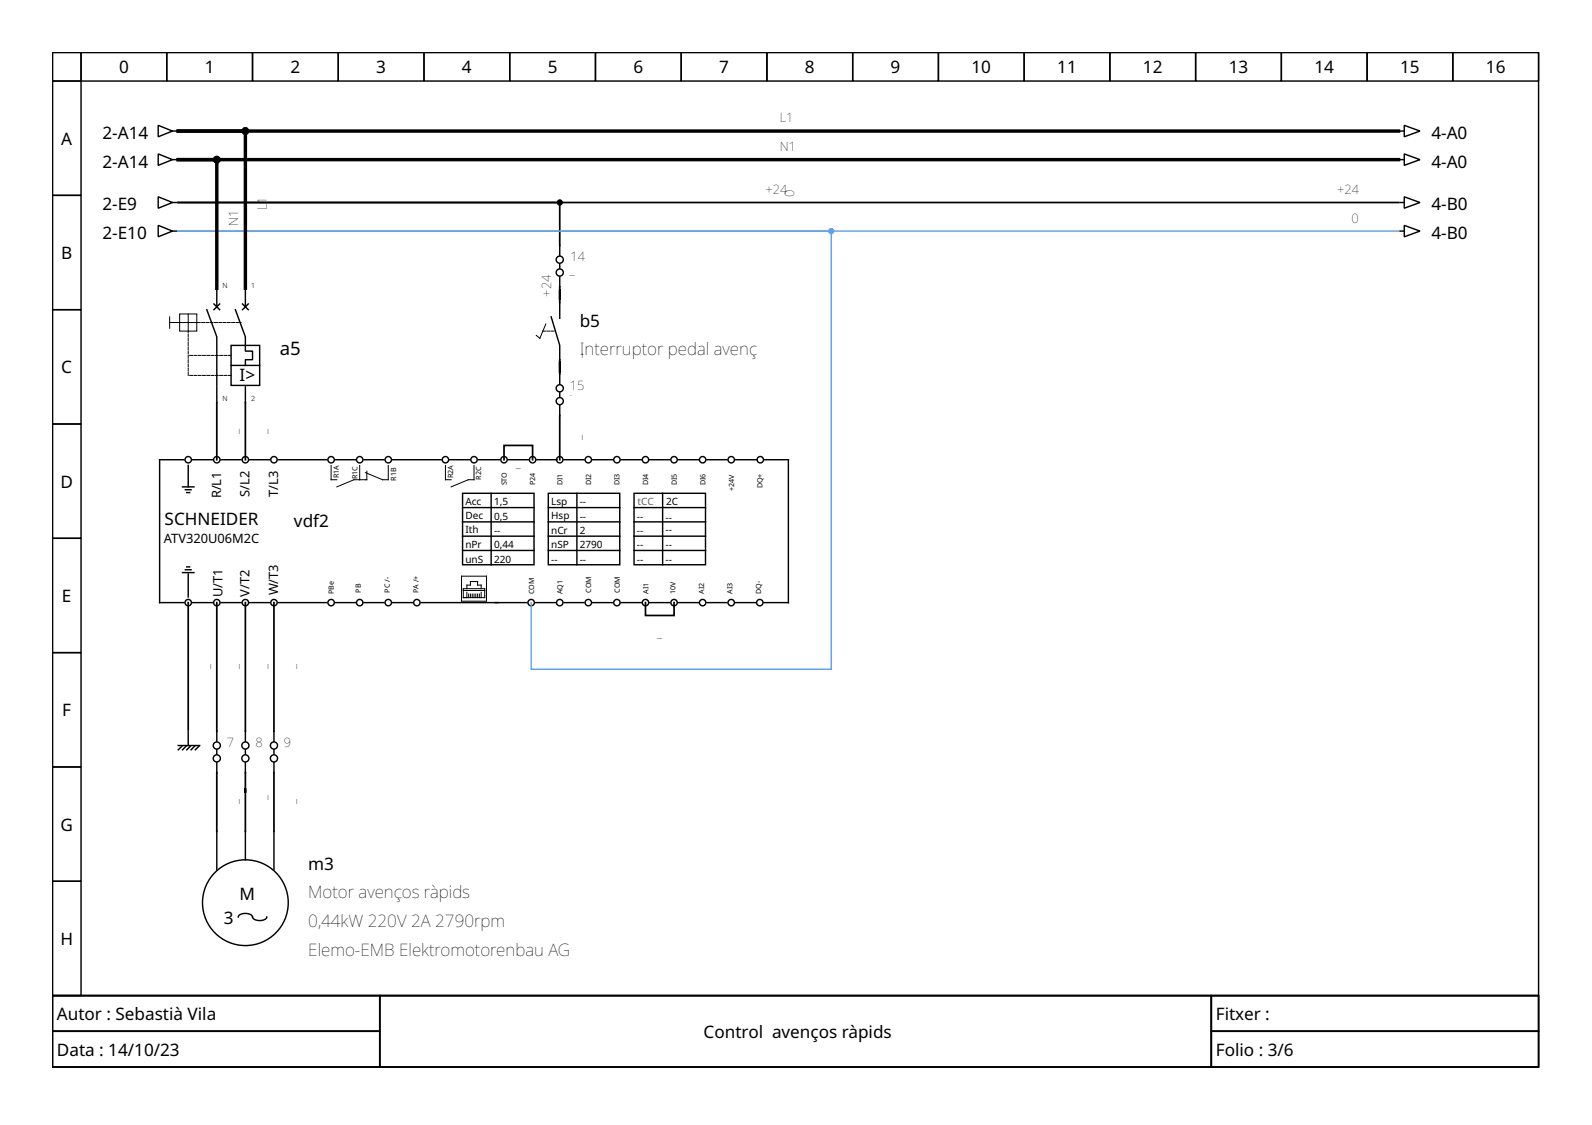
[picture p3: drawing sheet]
<svg xmlns="http://www.w3.org/2000/svg" width="297mm" height="210mm" viewBox="0 0 297 210" stroke-linecap="round" stroke-linejoin="round" font-family="sans-serif">
<g fill="none" stroke="#000" stroke-width=".27">
<path d="M9.8 9.8h277.3v176h-277.3zM9.8 9.8h5.3v5.3h-5.3zM9.8 15.1h5.3v21.4h-5.3zM15.1 9.8h16v5.3h-16zM31.1 9.8h16v5.3h-16zM47.1 9.8h16v5.3h-16zM63.1 9.8h16v5.3h-16zM79.1 9.8h16v5.3h-16zM95.1 9.8h16v5.3h-16zM111.1 9.8h16v5.3h-16zM127.1 9.8h16v5.3h-16zM143.1 9.8h16v5.3h-16z"/>
<path d="M159.1 9.8h16v5.3h-16zM175.1 9.8h16v5.3h-16zM191.1 9.8h16v5.3h-16zM207.1 9.8h16v5.3h-16zM223.1 9.8h16v5.3h-16zM239.1 9.8h16v5.3h-16zM255.1 9.8h16v5.3h-16zM271.1 9.8h16v5.3h-16zM9.8 36.5h5.3v21.3h-5.3zM29.5 28.7l2.7 1.1-2.7 1.1zM29.5 23.4l2.7 1.1-2.7 1zM29.5 36.7l2.7 1.1-2.7 1.1z"/>
<path d="M32.2 24.5h.8M32.2 29.8h.8M32.2 37.8h.8M261.2 24.5h.8M261.2 29.8h.8M261.2 37.8h.8M262 23.4l2.9 1.1-2.9 1zM262 36.7l2.9 1.1-2.9 1.1zM262 28.7l2.9 1.1-2.9 1.1zM9.8 57.8h5.3v21.3h-5.3zM29.5 42.1l2.7 1-2.7 1.1zM32.2 43.1h.8"/>
<path d="M38.6 57.8l1.9 5v9.1M39.9 56.7l1.1 1.1M40.5 53.8v3.4M41 56.7l-1.1 1.1M43.9 57.8l1.9 5v2.7h1.3v1.6h-1.3v1.1M45.2 56.7l1.1 1.1M45.8 53.8v3.4M46.3 56.7l-1.1 1.1M102.8 59.1l1.6 5.3v2.7M104.4 45.8v1.8M104.4 49.2v.8M104.4 51.6v1.9"/>
<path d="M104.4 56.4v3M261.2 43.1h.8M262 42.1l2.9 1-2.9 1.1zM9.8 79.1h5.3v21.3h-5.3zM40.5 72.2v2.9M43.1 64.4h5.3v7.5h-5.3zM43.1 68.2h5.3M45.8 72.2v2.9M104.4 69.8v1.8M104.4 73.2v.8M104.4 75.6v1.9M34.1 90.8h2.1"/>
<path d="M34.3 85.8h-4.5v26.6h4.5M34.6 91.4h1.1M34.9 91.9h.5M35.1 86.8v4M35.9 85.8h3.8M41.3 85.8h3.7M46.6 85.8h3.7M51.9 85.8h9.1M62.6 85.8h3.7M67.9 85.8h3.7M73.2 85.8h9.1M83.9 85.8h3.7"/>
<path d="M86.3 92h13.3v13.4h-13.3zM86.3 97.4h13.3M86.3 94.7h13.3M89.2 85.8h4M91.6 92v13.4M94.8 85.8h3.8M100.2 85.8h3.7M102.3 92h13.3v13.4h-13.3zM102.3 97.4h13.3M102.3 94.7h13.3M105.2 85.8h3.8M107.6 92v13.4"/>
<path d="M110.6 85.8h3.7M115.9 85.8h3.7M118.3 92h13.3v13.4h-13.3zM118.3 97.4h13.3M118.3 94.7h13.3M121.2 85.8h3.8M123.6 92v13.4M126.6 85.8h3.7M131.9 85.8h3.7M137.2 85.8h4M142.6 85.8h4.5v26.6h-4.5M9.8 100.4h5.3v21.4h-5.3z"/>
<path d="M34.1 106.8h2.1M34.6 106.3h1.1M34.9 105.8h.5M35.1 107.1v4.3M35.9 112.4h3.8M41.3 112.4h3.7M46.6 112.4h3.7M51.9 112.4h9.1M62.6 112.4h3.7M67.9 112.4h3.7M73.2 112.4h3.8M78.6 112.4h19.7"/>
<path d="M86.3 102.7h13.3M86.3 100h13.3M99.9 112.4h3.7M102.3 102.7h13.3M102.3 100h13.3M105.2 112.4h3.8M110.6 112.4h3.7M115.9 112.4h3.7M118.3 102.7h13.3M118.3 100h13.3M121.2 112.4h3.8M126.6 112.4h3.7"/>
<path d="M131.9 112.4h3.7M137.2 112.4h3.8M9.8 121.8h5.3v21.3h-5.3zM33.3 139.1h4M33.9 139.2l-.6 .7M34.7 139.2l-.6 .7M35.1 136.4v2.7M35.5 139.2l-.6 .7M36.3 139.2l-.6 .7M37.1 139.2l-.6 .7M40.5 136.4v1.9M40.5 139.9v.8"/>
<path d="M45.8 136.4v1.9M45.8 139.9v.8M51.1 136.4v1.9M51.1 139.9v.8M9.8 143.1h5.3v21.3h-5.3zM40.5 155.1v7.2M40.5 142.3v1.9M45.8 142.3v1.9M45.8 155.1v5.3M51.1 155.1v7.2M51.1 142.3v1.9M9.8 164.4h5.3v21.4h-5.3z"/>
<path d="M44.4 171.1a1.67 1.67 0 0 1 2.7 0 1.67 1.67 0 0 0 2.7 0M9.8 185.8h277.3v13.3h-277.3zM9.8 185.8h61v6.6h-61zM9.8 192.4h61v6.7h-61zM70.8 185.8h155.2v13.3h-155.2zM226 185.8h61.1v6.6h-61.1zM226 192.4h61.1v6.7h-61.1z"/>
<circle cx="104.4" cy="48.4" r=".67"/>
<circle cx="104.4" cy="50.8" r=".67"/>
<circle cx="104.4" cy="72.4" r=".67"/>
<circle cx="104.4" cy="74.8" r=".67"/>
<circle cx="35.1" cy="85.8" r=".6"/>
<circle cx="40.5" cy="85.8" r=".6"/>
<circle cx="45.8" cy="85.8" r=".6"/>
<circle cx="51.1" cy="85.8" r=".6"/>
<circle cx="61.8" cy="85.8" r=".6"/>
<circle cx="67.1" cy="85.8" r=".6"/>
<circle cx="72.4" cy="85.8" r=".6"/>
<circle cx="83.1" cy="85.8" r=".6"/>
<circle cx="88.4" cy="85.8" r=".6"/>
<circle cx="94" cy="85.8" r=".6"/>
<circle cx="99.4" cy="85.8" r=".6"/>
<circle cx="104.4" cy="85.8" r=".6"/>
<circle cx="109.8" cy="85.8" r=".6"/>
<circle cx="115.1" cy="85.8" r=".6"/>
<circle cx="120.4" cy="85.8" r=".6"/>
<circle cx="125.8" cy="85.8" r=".6"/>
<circle cx="131.1" cy="85.8" r=".6"/>
<circle cx="136.4" cy="85.8" r=".6"/>
<circle cx="141.9" cy="85.8" r=".6"/>
<circle cx="35.1" cy="112.4" r=".6"/>
<circle cx="40.5" cy="112.4" r=".6"/>
<circle cx="45.8" cy="112.4" r=".6"/>
<circle cx="51.1" cy="112.4" r=".6"/>
<circle cx="61.8" cy="112.4" r=".6"/>
<circle cx="67.1" cy="112.4" r=".6"/>
<circle cx="72.4" cy="112.4" r=".6"/>
<circle cx="77.8" cy="112.4" r=".6"/>
<circle cx="99.1" cy="112.4" r=".6"/>
<circle cx="104.4" cy="112.4" r=".6"/>
<circle cx="109.8" cy="112.4" r=".6"/>
<circle cx="115.1" cy="112.4" r=".6"/>
<circle cx="120.4" cy="112.4" r=".6"/>
<circle cx="125.8" cy="112.4" r=".6"/>
<circle cx="131.1" cy="112.4" r=".6"/>
<circle cx="136.4" cy="112.4" r=".6"/>
<circle cx="141.8" cy="112.4" r=".6"/>
<circle cx="40.5" cy="139.1" r=".67"/>
<circle cx="45.8" cy="139.1" r=".67"/>
<circle cx="51.1" cy="139.1" r=".67"/>
<circle cx="40.5" cy="141.5" r=".67"/>
<circle cx="45.8" cy="141.5" r=".67"/>
<circle cx="51.1" cy="141.5" r=".67"/>
<circle cx="45.8" cy="168.4" r="8"/>
</g>
<g fill="none" stroke="#000" stroke-width=".19">
<path d="M31.7 59.1v2.1M33.5 58.6h3.2v3.2h-3.2zM35.1 58.6v3.2M31.7 60.2h5M101.8 60.4l-1.1 2.7-.6-.5M61.8 86.8v2.7h1M67.1 86.8v2.7M68.4 87.9v1.6h-2.4l-3.2 1.3M72.4 86.8v2.7h-1l-3.2-1.3M83.1 86.8v2.7h1.1M88.4 86.8v2.7h-1l-3.2 1.3M86.1 107.5h4.7v4.7h-4.7z"/>
<path d="M86.4 109.8h4v1.7h-4zM86.4 110.2h4M87.1 109.8v-.6h.7v-.7h1.3v.7h.7v.6M87.1 110.5v1M87.4 110.8v.7M87.8 110.8v.7M88.1 110.8v.7M88.4 110.8v.7M88.8 110.8v.7M89.1 110.8v.7M89.4 110.8v.7M89.8 110.5v1"/>
</g>
<path d="M36.8 60.2h8.2M43.1 70h-8v-8.2M43.1 66.3h-8M101.2 61.8h2.4" fill="none" stroke="#000" stroke-width=".19" stroke-dasharray=".5 .3"/>
<path d="M260.9 43.1h-227.6h121.8v81.8h-56v-12.5" fill="none" stroke="#62a0ea" stroke-width=".27"/>
<g fill="none" stroke="#000" stroke-width=".32">
<path d="M260.9 37.8h-227.6h71.1v8M104.4 53.5v2.9M40.5 75.1v10.7M45.8 75.1v10.7M104.4 77.5v8.3M104.4 67.1v2.7M94 85.8v-2.7h5.4v2.7M35.1 112.4v23.8M40.5 112.4v24M45.8 112.4v24M51.1 112.4v24M120.4 112.4v2.4h5.4v-2.4"/>
<path d="M40.5 144.2v10.9M45.8 144.2v10.9M51.1 144.2v10.9"/>
</g>
<circle cx="104.4" cy="37.8" r=".4" fill="#000" stroke="#000" stroke-width=".32"/>
<path d="M260.9 24.5h-227.6h12.5v29.3M260.9 29.8h-227.6h7.2v24" fill="none" stroke="#000" stroke-width=".64"/>
<circle cx="155.1" cy="43.1" r=".4" fill="#62a0ea" stroke="#62a0ea" stroke-width=".27"/>
<g fill="#000" stroke="#000" stroke-width=".64">
<circle cx="40.5" cy="29.8" r=".4"/>
<circle cx="45.8" cy="24.5" r=".4"/>
</g>
<text font-size="3.5" x="52.2" y="66.2">a5</text>
<g font-size="3.2">
<text x="22.2" y="13.7">0</text>
<text x="38.2" y="13.7">1</text>
<text x="54.2" y="13.7">2</text>
<text x="70.2" y="13.7">3</text>
<text x="86.2" y="13.7">4</text>
<text x="102.2" y="13.7">5</text>
<text x="118.2" y="13.7">6</text>
<text x="134.2" y="13.7">7</text>
<text x="150.2" y="13.7">8</text>
<text x="166.2" y="13.7">9</text>
<text x="181.3" y="13.7">10</text>
<text x="197.3" y="13.7">11</text>
<text x="213.3" y="13.7">12</text>
<text x="229.3" y="13.7">13</text>
<text x="245.2" y="13.7">14</text>
<text x="261.2" y="13.7">15</text>
<text x="277.2" y="13.7">16</text>
<text x="11.4" y="27">A</text>
<text x="19.1" y="25.9">2-A14</text>
<text x="267.1" y="25.9">4-A0</text>
<text x="19.1" y="31.3">2-A14</text>
<text x="267.1" y="31.3">4-A0</text>
<text x="19.1" y="39.3">2-E9</text>
<text x="267.1" y="39.3">4-B0</text>
<text x="19.1" y="44.6">2-E10</text>
<text x="267.1" y="44.6">4-B0</text>
<text x="11.4" y="48.3">B</text>
<text x="108.2" y="61">b5</text>
<text x="11.4" y="69.6">C</text>
<text x="44.7" y="71.1">I&gt;</text>
<text x="108.2" y="66.3">Interruptor pedal avenç</text>
<text x="11.3" y="91">D</text>
<text x="30.7" y="98">SCHNEIDER</text>
<text x="54.8" y="98.3">vdf2</text>
<text x="11.6" y="112.3">E</text>
<text x="11.6" y="133.6">F</text>
<text x="11.3" y="155">G</text>
<text x="44.7" y="167.9">M</text>
<text x="57.5" y="162.3">m3</text>
<text x="57.5" y="167.6">Motor avenços ràpids</text>
<text x="41.8" y="172.4">3</text>
<text x="57.5" y="173">0,44kW 220V 2A 2790rpm</text>
<text x="11.3" y="176.3">H</text>
<text x="57.5" y="178.3">Elemo-EMB Elektromotorenbau AG</text>
<text x="10.6" y="190.3">Autor : Sebastià Vila</text>
<text x="226.8" y="190.3">Fitxer :</text>
<text x="10.6" y="197">Data : 14/10/23</text>
<text x="131.3" y="193.6">Control avenços ràpids</text>
<text x="226.8" y="197">Folio : 3/6</text>
</g>
<g font-size="2.4">
<text x="145.5" y="22.9">L1</text>
<text x="145.5" y="28.2">N1</text>
<text x="49.8" y="39.2" transform="rotate(-90 49.8 39.2)">L1</text>
<text x="142.8" y="36.2">+24</text>
<text x="148.2" y="36.7" transform="rotate(-90 148.2 36.7)">0</text>
<text x="249.5" y="36.2">+24</text>
<text x="252.1" y="41.5">0</text>
<text x="44.4" y="42.1" transform="rotate(-90 44.4 42.1)">N1</text>
<text x="106.3" y="51.1">_</text>
<text x="106.4" y="48.7">14</text>
<text x="102.8" y="55.4" transform="rotate(-90 102.8 55.4)">+24</text>
<text x="108.4" y="66.8" transform="rotate(-90 108.4 66.8)">_</text>
<text x="106.3" y="72.7">15</text>
<text x="44.4" y="80.9" transform="rotate(-90 44.4 80.9)">_</text>
<text x="49.8" y="80.9" transform="rotate(-90 49.8 80.9)">_</text>
<text x="108.4" y="82.1" transform="rotate(-90 108.4 82.1)">_</text>
<text x="96.2" y="87.1">_</text>
<text x="41.3" y="93" transform="rotate(-90 41.3 93)">R/L1</text>
<text x="46.6" y="92.7" transform="rotate(-90 46.6 92.7)">S/L2</text>
<text x="51.9" y="92.7" transform="rotate(-90 51.9 92.7)">T/L3</text>
<text x="30.6" y="101.2">ATV320U06M2C</text>
<text x="41.5" y="111.4" transform="rotate(-90 41.5 111.4)">U/T1</text>
<text x="46.6" y="111.4" transform="rotate(-90 46.6 111.4)">V/T2</text>
<text x="51.9" y="111.1" transform="rotate(-90 51.9 111.1)">W/T3</text>
<text x="122.6" y="118.8">_</text>
<text x="39.1" y="124.8" transform="rotate(-90 39.1 124.8)">_</text>
<text x="44.4" y="124.9" transform="rotate(-90 44.4 124.9)">_</text>
<text x="49.8" y="124.9" transform="rotate(-90 49.8 124.9)">_</text>
<text x="55.1" y="124.9" transform="rotate(-90 55.1 124.9)">_</text>
<text x="42.3" y="139.4">7</text>
<text x="47.6" y="139.4">8</text>
<text x="53" y="139.4">9</text>
<text x="49.8" y="149.3" transform="rotate(-90 49.8 149.3)">_</text>
<text x="44.4" y="150.1" transform="rotate(-90 44.4 150.1)">_</text>
<text x="55.1" y="150.1" transform="rotate(-90 55.1 150.1)">_</text>
</g>
<g font-size="1.9">
<text x="86.8" y="94.2">Acc</text>
<text x="92.2" y="94.3">1,5</text>
<text x="102.8" y="94.2">Lsp</text>
<text x="108.2" y="94.3">--</text>
<text x="124.3" y="94.3">2C</text>
<text x="86.8" y="99.5">Ith</text>
<text x="86.8" y="96.8">Dec</text>
<text x="92.2" y="99.6">--</text>
<text x="92.2" y="97">0,5</text>
<text x="102.8" y="99.6">nCr</text>
<text x="102.8" y="96.8">Hsp</text>
<text x="108.2" y="99.6">2</text>
<text x="108.2" y="97">--</text>
<text x="118.8" y="97">--</text>
<text x="118.8" y="99.6">--</text>
<text x="124.2" y="97.2">--</text>
<text x="124.2" y="99.4">--</text>
<text x="86.8" y="105">unS</text>
<text x="86.8" y="102.3">nPr</text>
<text x="92.2" y="102.3">0,44</text>
<text x="92.2" y="105">220</text>
<text x="102.8" y="102.3">nSP</text>
<text x="102.8" y="105">--</text>
<text x="108.2" y="102.3">2790</text>
<text x="108.2" y="105">--</text>
<text x="118.8" y="102.3">--</text>
<text x="118.8" y="105">--</text>
<text x="124.2" y="102.3">--</text>
<text x="124.2" y="105">--</text>
</g>
<text font-size="1.9" fill="#e01b24" x="119" y="94.3">tCC</text>
<g font-size="1.3">
<text x="41.5" y="53.8">N</text>
<text x="46.8" y="53.8">1</text>
<text x="41.5" y="74.8">N</text>
<text x="46.8" y="74.8">2</text>
<text x="63.2" y="89.3" transform="rotate(-90 63.2 89.3)">R1A</text>
<text x="66.7" y="89.4" transform="rotate(-90 66.7 89.4)">R1C</text>
<text x="73.9" y="89.7" transform="rotate(-90 73.9 89.7)">R1B</text>
<text x="84.6" y="89.3" transform="rotate(-90 84.6 89.3)">R2A</text>
<text x="89.8" y="89.5" transform="rotate(-90 89.8 89.5)">R2C</text>
<text x="94.6" y="90.6" transform="rotate(-90 94.6 90.6)">STO</text>
<text x="99.9" y="90.6" transform="rotate(-90 99.9 90.6)">P24</text>
<text x="105" y="90.6" transform="rotate(-90 105 90.6)">DI1</text>
<text x="110.3" y="90.6" transform="rotate(-90 110.3 90.6)">DI2</text>
<text x="115.6" y="90.6" transform="rotate(-90 115.6 90.6)">DI3</text>
<text x="120.9" y="90.6" transform="rotate(-90 120.9 90.6)">DI4</text>
<text x="126.3" y="90.6" transform="rotate(-90 126.3 90.6)">DI5</text>
<text x="131.6" y="90.6" transform="rotate(-90 131.6 90.6)">DI6</text>
<text x="137" y="91.6" transform="rotate(-90 137 91.6)">+24V</text>
<text x="142.3" y="91.1" transform="rotate(-90 142.3 91.1)">DQ+</text>
<text x="62.3" y="110.8" transform="rotate(-90 62.3 110.8)">PBe</text>
<text x="67.4" y="110.6" transform="rotate(-90 67.4 110.6)">PB</text>
<text x="72.7" y="110.6" transform="rotate(-90 72.7 110.6)">PC /-</text>
<text x="78.1" y="110.6" transform="rotate(-90 78.1 110.6)">PA /+</text>
<text x="99.6" y="110.8" transform="rotate(-90 99.6 110.8)">COM</text>
<text x="105" y="110.8" transform="rotate(-90 105 110.8)">AQ1</text>
<text x="110.3" y="110.6" transform="rotate(-90 110.3 110.6)">COM</text>
<text x="115.6" y="110.6" transform="rotate(-90 115.6 110.6)">COM</text>
<text x="121" y="110.8" transform="rotate(-90 121 110.8)">AI1</text>
<text x="126" y="110.8" transform="rotate(-90 126 110.8)">10V</text>
<text x="131.4" y="110.8" transform="rotate(-90 131.4 110.8)">AI2</text>
<text x="136.7" y="110.8" transform="rotate(-90 136.7 110.8)">AI3</text>
<text x="142" y="110.8" transform="rotate(-90 142 110.8)">DQ-</text>
</g>
<text font-size="1.1" x="106.3" y="73.8">_</text>
</svg>
